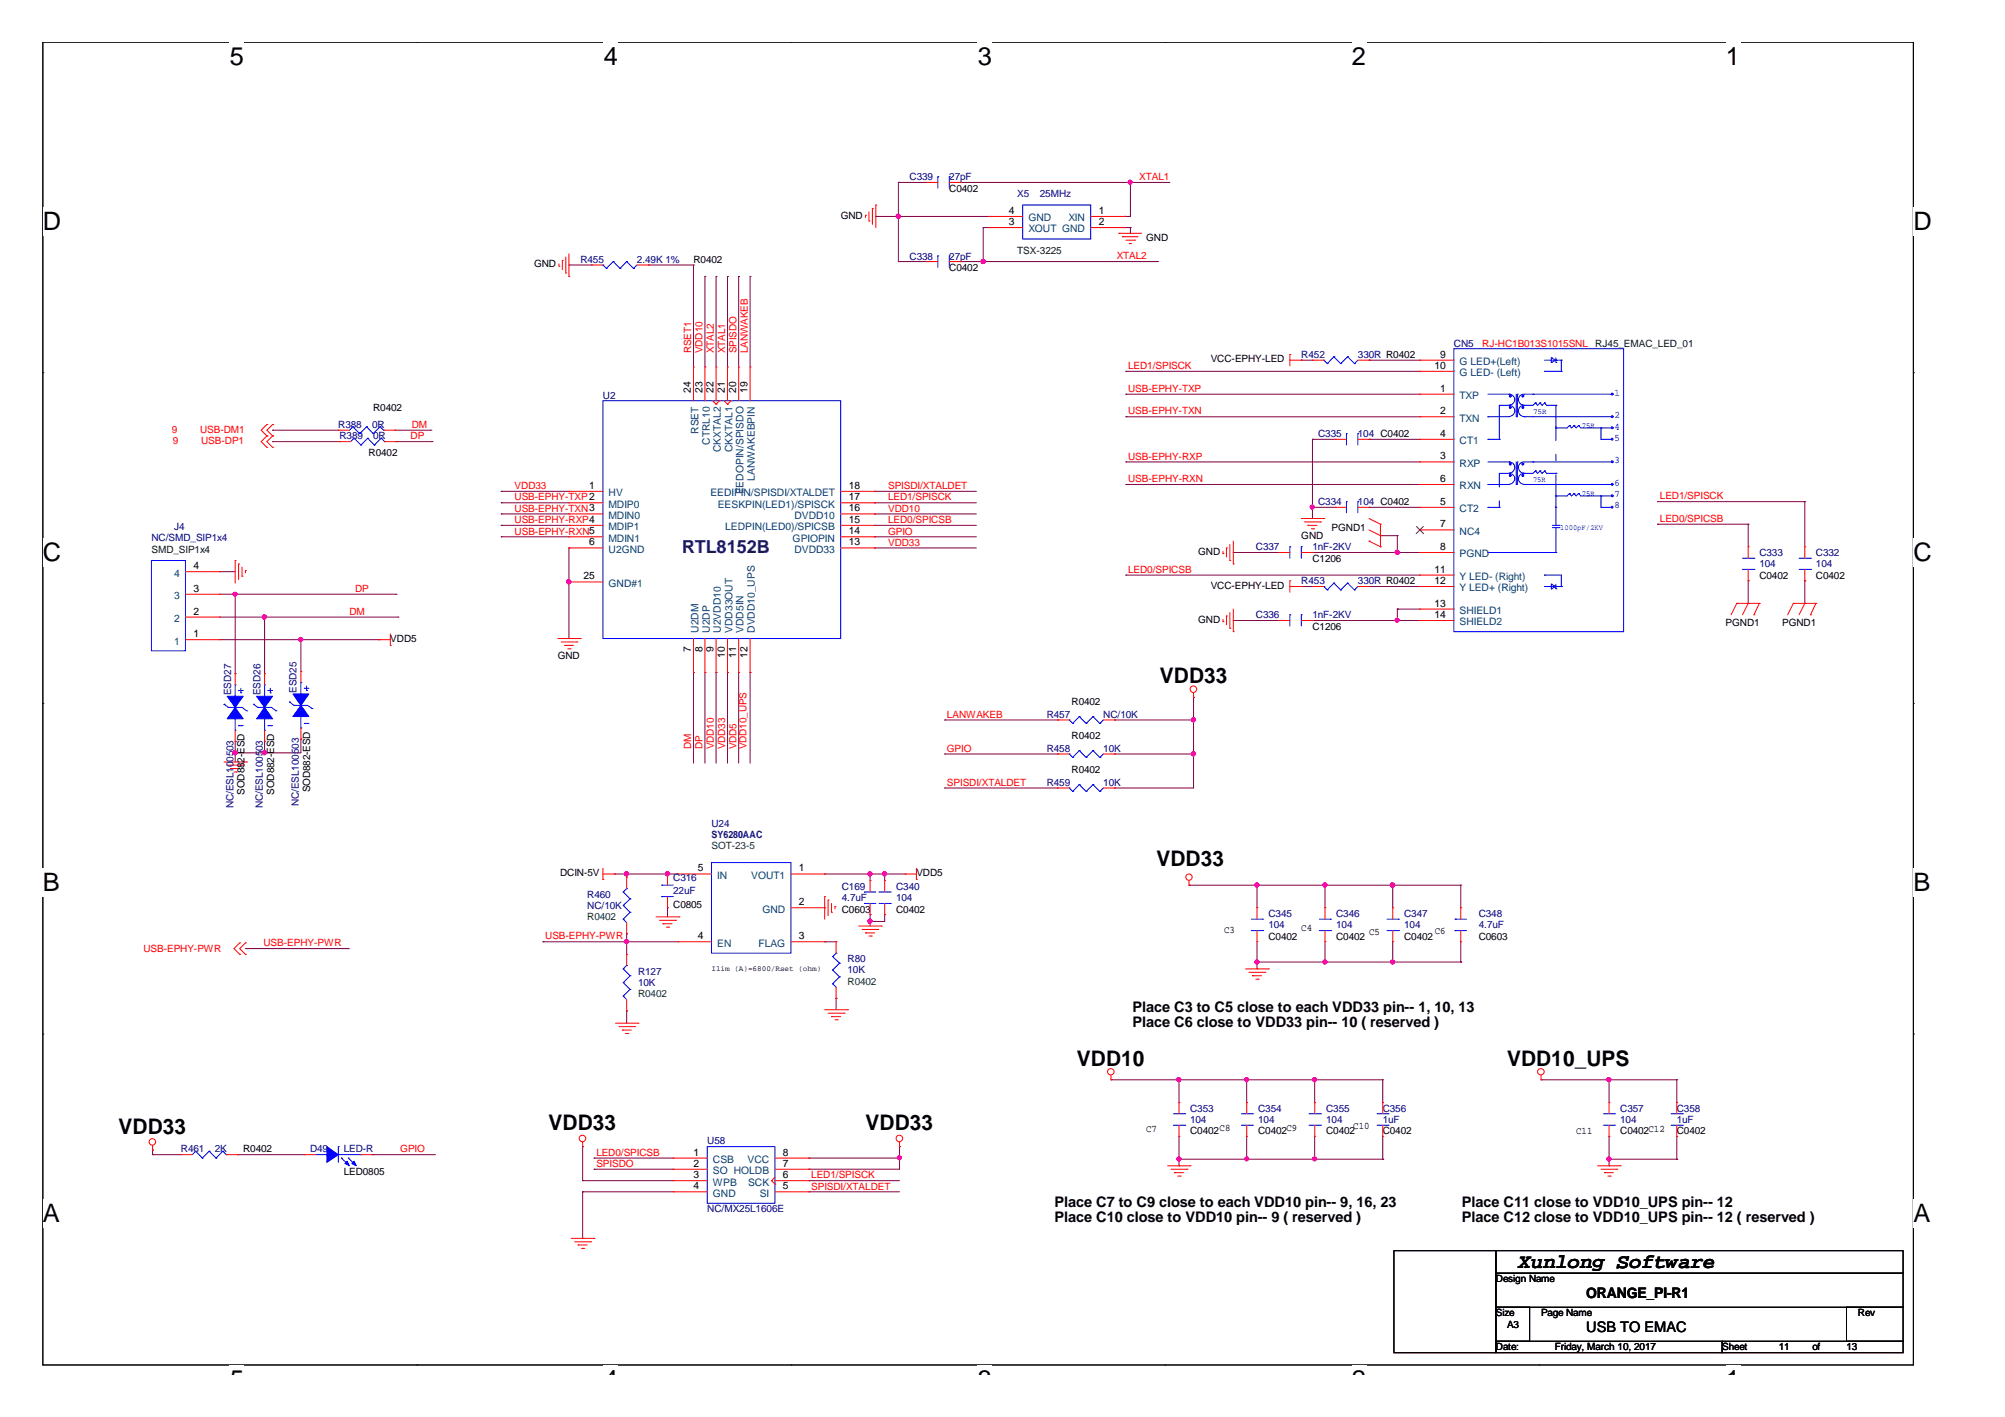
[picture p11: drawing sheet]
<svg xmlns="http://www.w3.org/2000/svg" width="297mm" height="210mm" viewBox="0 0 297 210" stroke-linecap="round" stroke-linejoin="round" font-family="sans-serif">
<path d="M6.3 6.2h277.2v196h-277.2z" fill="none" stroke="#000" stroke-width=".15"/>
<g fill="#fff">
<path d="M34 6.2h2.2v4.3h-2.2z"/>
<path d="M34 202.2h2.2v1.4h-2.2z"/>
</g>
<path d="M61.8 6.2h.1M61.8 202.2h.1" fill="none" stroke="#000" stroke-width=".15"/>
<g fill="#fff">
<path d="M89.5 6.2h2.1v4.3h-2.1z"/>
<path d="M89.5 202.2h2.1v1.4h-2.1z"/>
</g>
<path d="M117.2 6.2h.1M117.2 202.2h.1" fill="none" stroke="#000" stroke-width=".15"/>
<g fill="#fff">
<path d="M144.9 6.2h2.1v4.3h-2.1z"/>
<path d="M144.9 202.2h2.1v1.4h-2.1z"/>
</g>
<path d="M172.6 6.2h.1M172.6 202.2h.1" fill="none" stroke="#000" stroke-width=".15"/>
<g fill="#fff">
<path d="M200.3 6.2h2.1v4.3h-2.1z"/>
<path d="M200.3 202.2h2.1v1.4h-2.1z"/>
</g>
<path d="M228 6.2h.1M228 202.2h.1" fill="none" stroke="#000" stroke-width=".15"/>
<g fill="#fff">
<path d="M255.7 6.2h2.1v4.3h-2.1z"/>
<path d="M255.7 202.2h2.1v1.4h-2.1z"/>
<path d="M6.3 30.7h2.8v4.2h-2.8z"/>
<path d="M283.5 30.7h2.7v4.2h-2.7z"/>
<path d="M6.3 79.7h2.8v4.2h-2.8z"/>
<path d="M283.5 79.7h2.7v4.2h-2.7z"/>
</g>
<path d="M6.3 55.2h.1M283.5 55.2h.1" fill="none" stroke="#000" stroke-width=".15"/>
<g fill="#fff">
<path d="M6.3 128.7h2.6v4.2h-2.6z"/>
<path d="M283.5 128.7h2.5v4.2h-2.5z"/>
</g>
<path d="M6.3 104.2h.1M283.5 104.2h.1" fill="none" stroke="#000" stroke-width=".15"/>
<g fill="#fff">
<path d="M6.3 177.6h2.6v4.3h-2.6z"/>
<path d="M283.5 177.6h2.5v4.3h-2.5z"/>
</g>
<path d="M6.3 153.2h.1M283.5 153.2h.1M206.5 185.3h15.1v15.1h-15.1zM221.6 185.3h60.3v3.3h-60.3zM221.6 188.6h60.3v5h-60.3zM221.6 193.6h5v5.1h-5zM221.6 198.7h33.5v1.7h-33.5zM255.1 198.7h26.8v1.7h-26.8zM273.6 193.6h8.3v5.1h-8.3z" fill="none" stroke="#000" stroke-width=".15"/>
<g fill="none" stroke="#800040" stroke-width=".15">
<path d="M84.3 39.3h.1M84.3 39.3h3.4M96.1 39.3h.1M96.1 39.3h6.6M102.7 39.3h.1M102.7 39.3v15.1M129.8 32.1h.1M129.8 32.1h16.7M133.1 38.7h.1M133.1 27h.1M133.1 32.1h.1M133.1 38.7h4.2"/>
<path d="M133.1 27h4.2M133.1 27v11.7M142.3 27h.1M142.3 38.7h.1M142.3 38.7h29.4M142.3 27h31M145.7 33.7h.1M145.7 38.7h.1M145.7 33.7h.8M145.7 33.7v5M166.6 33.7h.1M166.6 32.1h.1"/>
<path d="M166.6 33.7h.9M167.5 33.7h.1M167.5 27h.1M167.5 27v5.1h-.9M167.5 33.7v.9M104.4 41h.1M104.4 41v13.4M106.1 41h.1M106.1 41v13.4M107.8 41h.1M107.8 41v13.4M109.4 41h.1"/>
<path d="M109.4 41v13.4M111.1 41h.1M111.1 41v13.4M166.8 58.4h.1M166.8 55h.1M166.8 58.4h43.6M166.8 55h43.6M192.8 53.4h.1M192.8 53.4h1.6M202.8 53.4h.1M202.8 53.4h7.6M40.4 63.7h.1"/>
<path d="M40.4 65.4h.1M40.4 63.7h9.7M40.4 65.4h9.9M58.5 63.7h5.3M58.7 65.4h5.3M63.8 63.7h.1M64 65.4h.1M74.3 74.5h.1M74.3 76.1h.1M74.3 77.8h.1M74.3 79.5h.1M74.3 72.8h.1"/>
<path d="M74.3 79.5h10M74.3 76.1h10M74.3 77.8h10M74.3 74.5h10M74.3 72.8h10M129.6 79.5h.1M129.6 76.1h.1M129.6 77.8h.1M129.6 74.5h.1M129.6 72.8h.1M129.6 79.5h15.1M129.6 76.1h15.1"/>
<path d="M129.6 77.8h15.1M129.6 74.5h15.1M129.6 72.8h15.1M166.8 61.7h.1M166.8 68.4h.1M166.8 71.8h.1M166.8 61.7h43.6M166.8 68.4h43.6M166.8 71.8h43.6M194.4 75.2h.1M194.4 65.1h.1M194.4 65.1v11.7"/>
<path d="M194.4 75.2h3.4M194.4 65.1h3.4M202.8 75.2h.1M202.8 65.1h.1M202.8 75.2h7.6M202.8 65.1h7.6M204.5 79.3h.1M204.5 79.3h2.5M207 79.3h.1M207 79.3v2.5M245.6 77.7h.1M245.6 74.3h.1"/>
<path d="M245.6 77.7h13.4M245.6 74.3h21.8M259 77.7h.1M259 77.7v3.3M267.4 74.3h.1M267.4 74.3v6.7M32.5 84.7h.1M32.5 94.8h23.6M32.5 91.4h26.5M32.5 88h26.2M32.5 84.7h2.3M34.8 88h.1"/>
<path d="M34.8 99.8h.1M34.8 88v11.8M39.2 91.4h.1M39.2 91.4v8.4M44.6 94.8h.1M44.6 94.8v4.7M56.1 94.8h.1M58.7 88h.1M59 91.4h.1M84.3 94.6h.1M84.3 81.2h.1M84.3 81.2v13.4"/>
<path d="M102.7 99.6h.1M102.7 99.6v13.4M104.4 99.6h.1M104.4 99.6v13.4M106.1 99.6h.1M106.1 99.6v13.4M107.8 99.6h.1M107.8 99.6v13.4M109.4 99.6h.1M109.4 99.6v13.4M111.1 99.6h.1M111.1 99.6v13.4"/>
<path d="M129.6 81.2h.1M129.6 81.2h15.1M166.8 85.2h.1M166.8 85.2h43.6M182.7 91.9h.1M182.7 81.8h.1M182.7 91.9h6.7M182.7 81.8h6.7M192.8 86.9h.1M192.8 86.9h1.6M194.4 81.8h.1M194.4 91.9h.1"/>
<path d="M194.4 91.9h16M194.4 81.8h16M202.8 86.9h.1M202.8 86.9h7.6M207 91.9h.1M207 90.2h.1M207 81.8h.1M207 90.2h3.4M207 90.2v1.7M259 86h.1M259 86v3.4M267.4 86h.1"/>
<path d="M267.4 86v3.4M34.8 109.8h.1M34.8 111.5h.1M34.8 109.8v3.1M39.2 109.8h.1M39.2 111.5h.1M39.2 109.8v1.7M44.6 109.5h.1M44.6 109.5v2h-9.8M140 106.7h.1M140 116.7h.1M140 111.7h.1"/>
<path d="M140 106.7h16.7M140 116.7h16.7M140 111.7h16.7M165.1 106.7h.1M165.1 116.7h.1M165.1 111.7h.1M165.1 106.7h11.7M165.1 111.7h11.7M176.8 111.7h.1M176.8 103.3h.1M176.8 106.7h.1M176.8 103.3v13.4h-11.7"/>
<path d="M80.4 139.5h.1M80.4 139.5h20M91 129.5h.1M91 129.5h9.4M92.8 139.5h.1M92.8 129.5h.1M92.8 138.3h.1M92.8 129.5v.4M92.8 138.3v3.1M98.9 129.5h.1M98.9 134.5h.1M98.9 134.5v1.3"/>
<path d="M122.2 129.5h.1M122.2 139.5h.1M122.2 129.5h11.9M122.2 139.5h1.7M128.9 135.5h.1M128.9 136.5h.1M128.9 129.5h.1M128.9 129.5v.9M128.9 135.5v1.7M131.1 135.5h.1M131.1 129.5h.1M131.1 129.5v.9"/>
<path d="M131.1 135.5v1h-2.2M176.1 131.1h.1M176.1 131.1h40.3M186.2 131.1h.1M186.2 131.1v3.4M186.2 139.5v4M196.3 131.1h.1M196.3 131.1v3.4M196.3 139.5v3M206.3 131.1h.1M206.3 131.1v3.4M206.3 139.5v3"/>
<path d="M216.4 131.1h.1M216.4 131.1v3.4M216.4 139.5v3M36.4 140.5h15.2M51.6 140.5h.1M92.8 149.7h.1M92.8 149.7v1.9M123.9 147.9h.1M123.9 147.9v1.7M164.6 159.9h.1M164.6 159.9h40.3M174.7 159.9h.1"/>
<path d="M174.7 159.9v3.4M184.7 159.9h.1M184.7 159.9v3.4M186.2 142.5h.1M186.2 143.5h.1M186.2 142.5h30.2M194.8 159.9h.1M194.8 159.9v3.4M196.3 142.5h.1M204.9 159.9h.1M204.9 159.9v3.4M206.3 142.5h.1"/>
<path d="M216.4 142.5h.1M228.3 159.9h.1M228.3 159.9h20.1M238.4 159.9h.1M238.4 159.9v3.4M248.4 159.9h.1M248.4 159.9v3.4M22.6 171h.1M22.6 170.4h.1M22.6 171h4.2M22.6 170.4v.6M35.2 171h.1"/>
<path d="M35.2 171h9.9M55.1 171h.1M55.1 171h9.4M86.3 176.5h.1M86.3 169.9h.1M86.3 174.9h.1M86.3 176.5h13.4M86.3 169.9v5M86.3 176.5v6.9M86.3 174.9h13.4M88 171.5h.1M88 173.2h.1"/>
<path d="M88 171.5h11.7M88 173.2h11.7M119.8 171.5h.1M119.8 173.2h.1M119.8 174.9h.1M119.8 176.5h.1M119.8 171.5h13.5M119.8 176.5h13.5M119.8 174.9h13.5M133.3 169.9h.1M133.3 171.5h.1M133.3 169.9v3.3h-13.5"/>
<path d="M174.7 171.7h.1M174.7 172.7h.1M174.7 168.3v4.4M174.7 171.7h30.2M184.7 171.7h.1M184.7 168.3v3.4M194.8 171.7h.1M194.8 168.3v3.4M204.9 171.7h.1M204.9 168.3v3.4M238.4 171.7h.1M238.4 172.7h.1"/>
<path d="M238.4 168.3v4.4M238.4 171.7h10M248.4 171.7h.1M248.4 168.3v3.4M86.3 183.4h.1"/>
</g>
<g fill="#f0f" stroke="#f0f" stroke-width=".15">
<circle cx="194.4" cy="75.1" r=".31"/>
<circle cx="207" cy="91.9" r=".31"/>
<circle cx="207" cy="81.8" r=".32"/>
<circle cx="84.3" cy="86.2" r=".32"/>
<circle cx="133.1" cy="32" r=".32"/>
<circle cx="167.4" cy="27" r=".31"/>
<circle cx="145.6" cy="38.7" r=".32"/>
<circle cx="176.8" cy="111.7" r=".32"/>
<circle cx="176.8" cy="106.6" r=".32"/>
<circle cx="92.8" cy="129.4" r=".32"/>
<circle cx="128.9" cy="129.4" r=".32"/>
<circle cx="92.8" cy="139.5" r=".32"/>
<circle cx="128.9" cy="136.5" r=".32"/>
<circle cx="131" cy="129.4" r=".32"/>
<circle cx="206.3" cy="131.1" r=".32"/>
<circle cx="186.2" cy="131.1" r=".32"/>
<circle cx="196.3" cy="131.1" r=".32"/>
<circle cx="186.2" cy="142.5" r=".31"/>
<circle cx="196.3" cy="142.5" r=".31"/>
<circle cx="206.3" cy="142.5" r=".31"/>
<circle cx="98.9" cy="129.4" r=".32"/>
<circle cx="194.8" cy="159.9" r=".32"/>
<circle cx="238.4" cy="159.9" r=".32"/>
<circle cx="184.7" cy="159.9" r=".31"/>
<circle cx="174.6" cy="159.9" r=".32"/>
<circle cx="174.7" cy="171.7" r=".31"/>
<circle cx="184.7" cy="171.7" r=".3"/>
<circle cx="194.8" cy="171.7" r=".31"/>
<circle cx="238.4" cy="171.7" r=".31"/>
<circle cx="133.3" cy="171.5" r=".31"/>
<circle cx="44.6" cy="94.7" r=".32"/>
<circle cx="39.2" cy="91.4" r=".32"/>
<circle cx="34.8" cy="88" r=".31"/>
<circle cx="39.2" cy="111.5" r=".32"/>
<circle cx="34.8" cy="111.5" r=".32"/>
</g>
<g fill="none" stroke="#f00" stroke-width=".15">
<path d="M82.8 39.4h.1M82.8 39.1v.3M83.3 38.6h.1M83.3 38.6v1.3M83.8 38.1v2.3M84.3 37.6v3.4M87.7 39.3h.1M87.7 39.3h1.6M94.4 39.3h1.7M96.1 39.3h.1M128.2 31.9h.1M128.2 31.9v.3"/>
<path d="M128.7 32.7h.1M128.7 31.4v1.3M129.2 30.9h.1M129.2 30.9v2.3M129.8 30.4h.1M129.8 30.4v3.3M137.3 38.7h.1M137.3 27h.1M137.3 38.7h1.6M137.3 27h1.6M140.6 38.7h1.7M140.6 27h1.7"/>
<path d="M142.3 38.7h.1M142.3 27h.1M146.5 33.7h.1M146.5 32.1h.1M146.5 32.1h5M146.5 33.7h5M161.6 32.1h5M161.6 33.7h5M165.8 34.6h.1M165.8 34.6h3.3M166.3 35.1h.1M166.3 35.1h2.3"/>
<path d="M166.6 32.1h.1M166.6 33.7h.1M166.8 35.6h1.3M167.3 36.1h.1M167.3 36.1h.3M168.1 35.6h.1M83.8 40.4h.1M84.3 41h.1M102.7 54.4h.1M102.7 54.4v5M104.4 54.4h.1M104.4 54.4v5"/>
<path d="M105.6 59.4l.5 .5M106.1 59.9h.1M106.1 54.4h.1M106.1 54.4v5M106.6 59.4h.1M106.6 59.4l-.5 .5M107.3 59.4l.5 .5M107.8 59.9h.1M107.8 54.4h.1M107.8 54.4v5M108.3 59.4h.1M108.3 59.4l-.5 .5"/>
<path d="M109.4 54.4h.1M109.4 54.4v5M111.1 54.4h.1M111.1 54.4v5M191.1 52.5h.1M191.1 53.4h1.7M191.1 52.5v1.7M192.8 53.4h.1M194.4 53.4h.1M194.4 53.4h1.7M201.2 53.4h1.6M202.8 53.4h.1"/>
<path d="M210.4 58.4h.1M210.4 53.4h.1M210.4 55h.1M210.4 53.4h5M210.4 58.4h5M210.4 55h5M39.5 64.6h.1M39.5 66.3h.1M39.5 62.9h.1M39.5 64.6l-.8 .8 .8 .9M39.5 62.9l-.8 .8 .8 .9M40.4 64.6h.1"/>
<path d="M40.4 66.3h.1M40.4 62.9h.1M40.4 64.6l-.9 .8 .9 .9M40.4 62.9l-.9 .8 .9 .9M50.1 63.7h.1M50.1 63.7h1.7M50.3 65.4h.1M50.3 65.4h1.6M56.8 63.7h1.7M57 65.4h1.7M58.5 63.7h.1M58.7 65.4h.1"/>
<path d="M84.3 76.1h.1M84.3 72.8h.1M84.3 74.5h.1M84.3 77.8h.1M84.3 79.5h.1M84.3 77.8h5M84.3 79.5h5M84.3 76.1h5M84.3 72.8h5M84.3 74.5h5M124.5 77.8h5.1M124.5 79.5h5.1"/>
<path d="M124.5 76.1h5.1M124.5 72.8h5.1M124.5 74.5h5.1M129.6 79.5h.1M129.6 72.8h.1M129.6 76.1h.1M129.6 77.8h.1M129.6 74.5h.1M192.8 76.8h3.3M193.3 77.3h2.3M193.8 77.8h.1M193.8 77.8h1.3"/>
<path d="M194.3 78.3h.3M194.6 78.3h.1M195.6 77.3h.1M196.1 76.8h.1M197.8 65.1h.1M197.8 75.2h.1M197.8 65.1h1.7M197.8 75.2h1.7M201.2 65.1h1.6M201.2 75.2h1.6M202.8 65.1h.1M202.8 75.2h.1"/>
<path d="M202.8 76.8l1.7 .9M202.8 78.5l1.7 .8M204.5 77.7h.1M204.5 79.3h.1M204.5 77.7v3.3M210.4 61.7h.1M210.4 65.1h.1M210.4 78.5h.1M210.4 71.8h.1M210.4 68.4h.1M210.4 75.2h.1M210.4 65.1h5"/>
<path d="M210.4 61.7h5M210.4 78.5h5M210.4 71.8h5M210.4 68.4h5M210.4 75.2h5M27.5 94.8h5M27.5 91.4h5M27.5 88h5M27.5 84.7h5M32.5 94.8h.1M32.5 91.4h.1M32.5 88h.1"/>
<path d="M32.5 84.7h.1M34.8 83h.1M34.8 99.8h.1M34.8 83v3.4M34.8 99.8v1.6M35.3 83.5h.1M35.3 83.5v2.4M35.9 85.4h.1M35.9 84v1.4M36.4 84.5h.1M36.4 84.5v.4M39.2 99.8h.1"/>
<path d="M39.2 99.8v1.6M44.6 99.5h.1M44.6 99.5v1.6M56.1 94.8h.1M56.1 94.8h1.7M57.8 95.6h.1M57.8 93.9v1.7M82.6 94.6h3.4M83.1 95.1h2.4M83.7 95.6h.1M83.7 95.6h1.3M84.1 96.1h.4"/>
<path d="M84.3 81.2h.1M84.3 86.2h.1M84.3 81.2h5M84.3 86.2h5M84.5 96.1h.1M85.5 95.1h.1M86 94.6h.1M102.7 99.6h.1M102.7 94.6v5M104.4 99.6h.1M104.4 94.6v5M106.1 99.6h.1"/>
<path d="M106.1 94.6v5M107.8 99.6h.1M107.8 94.6v5M109.4 99.6h.1M109.4 94.6v5M111.1 99.6h.1M111.1 94.6v5M124.5 81.2h5.1M129.6 81.2h.1M181.2 92.1h.1M181.2 82h.1M181.2 81.7v.3"/>
<path d="M181.2 91.8v.3M181.7 91.2h.1M181.7 81.2h.1M181.7 81.2v1.3M181.7 91.2v1.4M182.2 93.1h.1M182.2 83h.1M182.2 80.7v2.3M182.2 90.7v2.4M182.7 93.6h.1M182.7 83.5h.1M182.7 80.2v3.3"/>
<path d="M182.7 90.2v3.4M189.4 81.8h.1M189.4 91.9h.1M189.4 81.8h1.7M189.4 91.9h1.7M191.1 86h.1M191.1 86v1.7M191.1 86.9h1.7M192.8 86.9h.1M192.8 81.8h1.6M192.8 91.9h1.6M194.4 81.8h.1"/>
<path d="M194.4 91.9h.1M194.4 86.9h.1M194.4 86.9h1.7M201.2 86.9h1.6M202.8 80.2h.1M202.8 86.9h.1M202.8 80.2l1.7 .8M204.5 81h.1M210.4 81.8h.1M210.4 85.2h.1M210.4 86.9h.1M210.4 90.2h.1"/>
<path d="M210.4 91.9h.1M210.4 86.9h5M210.4 81.8h5M210.4 85.2h5M210.4 90.2h5M210.4 91.9h5M257.3 89.4h.1M257.3 89.4l-.8 1.7M257.3 89.4h3.3M259 89.4h.1M259 86h.1M259 81h.1"/>
<path d="M259 89.4l-.9 1.7M259 81v1.7M259 84.3v1.7M259.8 91.1h.1M260.6 89.4h.1M260.6 89.4l-.8 1.7M265.7 89.4h.1M265.7 89.4h3.3M265.7 89.4l-.9 1.7M267.4 89.4h.1M267.4 86h.1M267.4 81h.1"/>
<path d="M267.4 89.4l-.9 1.7M267.4 81v1.7M267.4 84.3v1.7M268.2 91.1h.1M269 89.4h.1M269 89.4l-.8 1.7M33.2 112.9h3.3M33.7 113.3h2.3M34.2 113.8h.1M34.2 113.8h1.3M34.7 114.4h.3M34.8 109.8h.1"/>
<path d="M34.8 108.2v1.6M35 114.4h.1M36 113.3h.1M36.5 112.9h.1M39.2 109.8h.1M39.2 108.2v1.6M44.6 109.5h.1M44.6 107.8v1.7M156.7 106.7h.1M156.7 116.7h.1M156.7 111.7h.1M156.7 106.7h1.7"/>
<path d="M156.7 116.7h1.7M156.7 111.7h1.7M163.4 106.7h1.7M163.4 116.7h1.7M163.4 111.7h1.7M165.1 106.7h.1M165.1 116.7h.1M165.1 111.7h.1M176.8 103.3h.1M176.8 102.6v.7M35.5 139.7h.1M35.5 139.7l-.8 .8 .8 .9"/>
<path d="M36.4 139.7h.1M36.4 139.7l-.9 .8 .9 .9M89.3 130.3h.1M89.3 129.5h1.7M89.3 128.6v1.7M91 129.5h.1M92.8 138.3h.1M92.8 129.9h.1M92.8 129.9v1.7M92.8 136.7v1.6M97.2 135.8h3.4M97.7 136.3h2.4"/>
<path d="M98.2 136.8h.1M98.2 136.8h1.4M98.7 137.3h.4M98.9 134.5h.1M98.9 129.5h.1M98.9 129.5v1.6M98.9 132.8v1.7M99.1 137.3h.1M100.1 136.3h.1M100.4 129.5h.1M100.4 139.5h.1M100.4 129.5h5"/>
<path d="M100.4 139.5h5M100.6 135.8h.1M117.2 129.5h5M117.2 134.5h5M117.2 139.5h5M122.2 132.8h.1M122.2 129.5h.1M122.2 134.5h.1M122.2 139.5h.1M122.2 132.8v3.4M122.7 133.3h.1M122.7 133.3v2.4"/>
<path d="M123.2 135.1h.1M123.2 133.8v1.3M123.7 134.3h.1M123.7 134.3v.3M123.9 139.5h.1M123.9 139.5v1.7M127.2 137.2h3.4M127.7 137.7h2.3M128.2 138.2h.1M128.2 138.2h1.4M128.7 138.7h.4M128.9 130.4h.1"/>
<path d="M128.9 135.5h.1M128.9 130.4v1.7M128.9 133.8v1.7M129.1 138.7h.1M130 137.7h.1M130.6 137.2h.1M131.1 135.5h.1M131.1 130.4h.1M131.1 130.4v1.7M131.1 133.8v1.7M134.1 129.5h.1M134.1 129.5h1.7"/>
<path d="M135.8 130.3h.1M135.8 128.6v1.7M176.1 131.1h.1M176.1 130.4v.7M186.2 139.5h.1M186.2 134.5h.1M186.2 134.5v1.7M186.2 137.9v1.6M196.3 139.5h.1M196.3 134.5h.1M196.3 134.5v1.7M196.3 137.9v1.6"/>
<path d="M206.3 139.5h.1M206.3 134.5h.1M206.3 134.5v1.7M206.3 137.9v1.6M216.4 134.5h.1M216.4 139.5h.1M216.4 134.5v1.7M216.4 137.9v1.6M35.5 141.4h.1M36.4 141.4h.1M91.2 151.6h3.3M91.7 152.1h2.3"/>
<path d="M92.2 152.6h.1M92.2 152.6h1.3M92.7 153.1h.3M92.8 149.7h.1M92.8 141.4h.1M92.8 141.4v1.6M92.8 148.1v1.6M93 153.1h.1M94 152.1h.1M94.5 151.6h.1M122.2 149.6h3.4M122.7 150.1h2.4"/>
<path d="M123.2 150.6h.1M123.2 150.6h1.3M123.7 151.1h.3M123.9 147.9h.1M123.9 146.2v1.7M124 151.1h.1M125.1 150.1h.1M125.6 149.6h.1M164.6 159.9h.1M164.6 159.3v.6M184.5 143.5h3.4M185 144h2.4"/>
<path d="M185.5 144.5h.1M185.5 144.5h1.4M186.1 145h.3M186.4 145h.1M187.4 144h.1M187.9 143.5h.1M228.3 159.9h.1M228.3 159.3v.6M22.6 170.4h.1M22.6 169.7v.7M26.8 171h.1M26.8 171h1.7"/>
<path d="M33.5 171h1.7M35.2 171h.1M45.1 171h.1M45.1 171h1.6M53.5 171h1.6M55.1 171h.1M86.3 169.9h.1M86.3 169.2v.7M99.7 171.5h.1M99.7 173.2h.1M99.7 174.9h.1M99.7 176.5h.1"/>
<path d="M99.7 173.2h5.1M99.7 171.5h5.1M99.7 174.9h5.1M99.7 176.5h5.1M114.3 174.9h.1M114.3 174.9l.5 .5M114.8 175.4h.1M114.8 173.2h5M114.8 171.5h5M114.8 174.9h5M114.8 176.5h5M114.8 174.4l-.5 .5"/>
<path d="M119.8 171.5h.1M119.8 173.2h.1M119.8 174.9h.1M119.8 176.5h.1M133.3 169.9h.1M133.3 169.2v.7M173 172.7h3.3M173.5 173.2h2.4M174 173.7h.1M174 173.7h1.3M174.5 174.2h.3M174.7 168.3h.1"/>
<path d="M174.7 163.3h.1M174.7 163.3v1.7M174.7 166.7v1.6M174.8 174.2h.1M175.9 173.2h.1M176.3 172.7h.1M184.7 168.3h.1M184.7 163.3h.1M184.7 163.3v1.7M184.7 166.7v1.6M194.8 168.3h.1M194.8 163.3h.1"/>
<path d="M194.8 163.3v1.7M194.8 166.7v1.6M204.9 168.3h.1M204.9 163.3h.1M204.9 163.3v1.7M204.9 166.7v1.6M236.7 172.7h3.3M237.2 173.2h2.3M237.7 173.7h.1M237.7 173.7h1.3M238.2 174.2h.3M238.4 168.3h.1"/>
<path d="M238.4 163.3h.1M238.4 163.3v1.7M238.4 166.7v1.6M238.5 174.2h.1M239.5 173.2h.1M240 172.7h.1M248.4 168.3h.1M248.4 163.3h.1M248.4 163.3v1.7M248.4 166.7v1.6M84.6 183.4h3.4M85.1 184h2.4"/>
<path d="M85.6 184.4h.1M85.6 184.4h1.4M86.1 184.9h.4M86.5 184.9h.1M87.5 184h.1M88 183.4h.1"/>
<circle cx="176.8" cy="102.1" r=".49"/>
<circle cx="176.1" cy="129.9" r=".47"/>
<circle cx="164.6" cy="158.8" r=".48"/>
<circle cx="228.3" cy="158.8" r=".48"/>
<circle cx="22.6" cy="169.2" r=".49"/>
<circle cx="86.3" cy="168.6" r=".49"/>
<circle cx="133.2" cy="168.6" r=".49"/>
</g>
<g fill="none" stroke="#00f" stroke-width=".15">
<path d="M89.3 39.3h.1M89.3 39.3l.5 .5M89.8 39.8h.1M90.8 38.7h.1M90.8 38.7l1.1 1.1M90.8 38.7l-1 1.1M91.9 39.8h.1M92.8 38.7h.1M92.8 38.7l1.1 1.1M92.8 38.7l-.9 1.1M93.9 39.8h.1M94.4 39.3l-.5 .5"/>
<path d="M138.9 37.9h.1M138.9 26.2h.1M138.9 26.2v1.7M138.9 37.9v1.7M140.6 37.9h.1M140.6 26.2h.1M140.6 26.2v1.7M140.6 37.9v1.7M151.5 30.4h10.1v5h-10.1zM89.3 59.4h35.2v35.2h-35.2zM196.1 53.4h.1M196.1 53.4l.5 .5"/>
<path d="M196.6 53.9h.1M197.6 52.8h.1M197.6 52.8l1 1.1M197.6 52.8l-1 1.1M198.6 53.9h.1M199.6 52.8h.1M199.6 52.8l1.1 1.1M199.6 52.8l-1 1.1M200.7 53.9h.1M201.2 53.4l-.5 .5M215.4 51.7h25.1v41.9h-25.1zM220.4 58.4h3.2"/>
<path d="M223.6 58.4a.81 .81 0 0 1 .8 .8 .81 .81 0 0 1-.8 .8M223.6 58.4h.1M224.6 58.4v3.3M224.8 58.4h.1M224.8 58.4v3.3M225.8 58.4a.8 .8 0 0 0-.8 .8 .8 .8 0 0 0 .8 .8M225.8 58.4h13.1M227.1 58.4h.1M227.5 59.7h.1M227.5 59.7l-.4 .3h-1.3M227.5 59.7l.3 .3 .3-.3M228.1 59.7h.1"/>
<path d="M228.1 59.7l.4 .3 .3-.3M228.8 55h.1M228.8 59.7h.1M228.8 59.7l.4 .3h1.3M228.8 53.4h2.5M228.8 55h2.5M229.8 53.7h.1M229.8 53h.1M229.8 53v.7M229.8 53l.7 .4M230.5 53.4h.1M230.5 53.7h.1"/>
<path d="M230.5 53v.7M230.5 53.4l-.7 .3M231.3 53.4h.1M231.3 55h.1M231.3 53.4v1.6M238.7 58.3h.3l-.2 .2zM238.9 58.4h.1M52.3 63.2h.1M52.3 63.2l-.5 .5M52.3 63.2l1 1M52.5 64.9h.1M52.5 64.9l-.6 .5"/>
<path d="M52.5 64.9l1 1M53.3 64.2h.1M53.5 65.9h.1M54.3 63.2h.1M54.3 63.2l-1 1M54.3 63.2l1 1M54.5 64.9h.1M54.5 64.9l-1 1M54.5 64.9l1 1M55.3 64.2h.1M55.5 65.9h.1M56.3 63.2h.1"/>
<path d="M56.3 63.2l-1 1M56.3 63.2l.5 .5M56.5 64.9h.1M56.5 64.9l-1 1M56.5 64.9l.5 .5M56.8 63.7h.1M57 65.4h.1M199.5 64.2h.1M199.5 74.3h.1M199.5 64.2v1.7M199.5 74.3v1.7M201.2 64.2h.1"/>
<path d="M201.2 74.3h.1M201.2 64.2v1.7M201.2 74.3v1.7M220.4 61.7h.1M220.4 65.1h.1M220.4 75.2h.1M220.4 71.8h.1M220.4 61.7h3.2M220.4 65.1h1.7M220.4 75.2h1.7M220.4 68.4h3.2M220.4 71.8h3.2"/>
<path d="M222.1 60h1.5M222.1 70.1h1.5M223.6 60a.83 .83 0 0 1 .8 .9 .83 .83 0 0 1-.8 .8M223.6 70.1a.81 .81 0 0 1 .8 .8 .81 .81 0 0 1-.8 .8M223.6 68.4a.83 .83 0 0 1 .8 .9 .83 .83 0 0 1-.8 .8M223.6 60h.1M223.6 68.4h.1M223.6 70.1h.1M224.6 61.7h.1M224.6 71.8h.1M224.6 68.4v3.4M224.8 68.4h.1"/>
<path d="M224.8 68.4v3.4M225.8 60a.83 .83 0 0 0-.8 .9 .83 .83 0 0 0 .8 .8M225.8 68.4a.83 .83 0 0 0-.8 .9 .83 .83 0 0 0 .8 .8M225.8 70.1a.8 .8 0 0 0-.8 .8 .8 .8 0 0 0 .8 .8M225.8 60h.1M225.8 61.7h.1M225.8 70.1h.1M225.8 71.8h.1M225.8 61.7h13.1M225.8 68.4h13.1M225.8 71.8h13.1M227.1 68.4h.1"/>
<path d="M227.5 69.8h.1M227.5 69.8l.3 .3 .3-.3M227.5 69.8l-.4 .3h-1.3M228.1 69.8h.1M228.1 69.8l.4 .3 .3-.3M228.8 69.8h.1M228.8 69.8l.4 .3h1.3M230 77.8h1M230 78.2h1M230.5 77.8h.1M230.5 60h.1M230.5 63.4h.1"/>
<path d="M230.5 70.1h.1M230.5 73.5h.1M230.5 75v2.8M230.5 78.2v3.6M231 77.8h.1M231 78.2h.1M232.5 63h.1M232.5 73.1h.1M232.5 63l-.3 .4h-1.7M232.5 63l.3 .4 .4-.4M232.5 73.1l.3 .4 .4-.4M232.5 73.1l-.3 .4h-1.7"/>
<path d="M233.2 63h.1M233.2 73.1h.1M233.2 63l.3 .4 .3-.4M233.2 73.1l.3 .4 .3-.4M233.8 63h.1M233.8 73.1h.1M233.8 63l.4 .4h4.7M233.8 73.1l.4 .4h4.7M237.2 65.1h.1M237.2 63.4h.1M237.2 73.5h.1M237.2 75.2h.1"/>
<path d="M237.2 65.1h1.7M237.2 63.4v1.7M237.2 73.5v1.7M237.2 75.2h1.7M238.7 61.6l.3 .1-.2 .2zM238.7 63.2l.3 .1-.2 .2zM238.7 64.9l.3 .1-.2 .2zM238.7 73.3l.3 .1-.2 .2zM238.7 68.3l.3 .1-.2 .2zM238.7 75l.3 .1-.2 .2zM238.7 71.6l.3 .1-.2 .2zM238.9 61.7h.1"/>
<path d="M238.9 63.4h.1M238.9 73.5h.1M238.9 71.8h.1M238.9 68.4h.1M22.4 83h5.1v13.4h-5.1zM191.1 81h.1M191.1 91.1h.1M191.1 81v1.7M191.1 91.1v1.6M192.8 81h.1M192.8 91.1h.1M192.8 81v1.7"/>
<path d="M192.8 91.1v1.6M196.1 86.9h.1M196.1 86.9l.5 .5M196.6 87.4h.1M197.6 86.4h.1M197.6 86.4l1 1M197.6 86.4l-1 1M198.6 87.4h.1M199.6 86.4h.1M199.6 86.4l1.1 1M199.6 86.4l-1 1M200.7 87.4h.1"/>
<path d="M201.2 86.9l-.5 .5M220.4 81.8h.1M220.4 81.8h10.1M228.8 85.2h.1M228.8 85.2h2.5v1.7M228.8 86.9h2.5M229.8 86.5h.1M229.8 87.2h.1M229.8 86.5v.7M229.8 86.5l.7 .4M230.5 81.8h.1M230.5 86.9h.1"/>
<path d="M230.5 87.2h.1M230.5 86.5v.7M230.5 86.9l-.7 .3M231.3 86.9h.1M258.1 84.3h1.7M258.1 82.7h1.7M259.8 84.3h.1M259.8 82.7h.1M266.5 84.3h1.7M266.5 82.7h1.7M268.2 84.3h.1M268.2 82.7h.1"/>
<path d="M33.2 104.3h.1M33.2 104.3l.6 .5M33.8 104.8h.1M33.8 104.8h2.1l.6 .5M34 103.3h1.7M34.8 101.4h.1M34.8 108.2h.1M34.8 101.4v1.7M34.8 106.5v1.7M35.3 102.3h.1M35.3 107.5h.1M35.3 102.3h.7"/>
<path d="M35.3 107.5h.7M35.7 103.3h.1M35.7 102.6h.1M35.7 102v.6M36.5 105.3h.1M37.5 104.3h.1M37.5 104.3l.7 .5M38.2 104.8h.1M38.2 104.8h2l.7 .5M38.4 103.3h1.6M39.2 101.4h.1M39.2 108.2h.1"/>
<path d="M39.2 101.4v1.7M39.2 106.5v1.7M39.7 102.3h.1M39.7 107.5h.1M39.7 102.3h.7M39.7 107.5h.7M40 103.3h.1M40 102.6h.1M40 102v.6M40.9 105.3h.1M42.9 104h.1M42.9 104l.7 .5"/>
<path d="M43.6 104.5h.1M43.6 104.5h2l.6 .5M43.7 103h1.7M44.6 101.1h.1M44.6 107.8h.1M44.6 101.1v1.7M44.6 106.1v1.7M45.1 102h.1M45.1 107.2h.1M45.1 102h.7M45.1 107.2h.7M45.4 103h.1"/>
<path d="M45.4 102.3h.1M45.4 101.6v.7M46.2 105h.1M158.4 106.7h.1M158.4 116.7h.1M158.4 111.7h.1M158.4 106.7l.5 .5M158.4 116.7l.5 .5M158.4 111.7l.5 .5M158.9 107.2h.1M158.9 117.2h.1M158.9 112.2h.1"/>
<path d="M159.9 106.1h.1M159.9 116.2h.1M159.9 111.2h.1M159.9 106.1l1 1.1M159.9 106.1l-1 1.1M159.9 116.2l1 1M159.9 116.2l-1 1M159.9 111.2l1 1M159.9 111.2l-1 1M160.9 107.2h.1M160.9 117.2h.1M160.9 112.2h.1"/>
<path d="M161.9 106.1h.1M161.9 116.2h.1M161.9 111.2h.1M161.9 106.1l1 1.1M161.9 106.1l-1 1.1M161.9 116.2l1 1M161.9 116.2l-1 1M161.9 111.2l1 1M161.9 111.2l-1 1M162.9 107.2h.1M162.9 117.2h.1M162.9 112.2h.1"/>
<path d="M163.4 106.7l-.5 .5M163.4 116.7l-.5 .5M163.4 111.7l-.5 .5M92.3 136.2h.1M92.3 134.1h.1M92.3 132.1h.1M92.3 136.2l.5 .5M92.3 134.1l1 1M92.3 132.1l1 1.1M92.8 131.6h.1M92.8 131.6l-.5 .5M93.3 135.1h.1"/>
<path d="M93.3 133.2h.1M93.3 135.1l-1 1.1M93.3 133.2l-1 .9M98 132.8h.1M98 131.1h.1M98 132.8h1.7M98 131.1h1.7M105.4 127.8h11.8v13.4h-11.8zM128.1 132.1h.1M128.1 133.8h.1M128.1 133.8h1.7M128.1 132.1h1.7"/>
<path d="M130.2 133.8h1.7M130.2 132.1h1.7M131.9 133.8h.1M131.9 132.1h.1M185.4 137.9h1.7M185.4 136.2h1.7M187.1 137.9h.1M187.1 136.2h.1M195.5 137.9h1.6M195.5 136.2h1.6M197.1 137.9h.1M197.1 136.2h.1"/>
<path d="M205.5 137.9h1.7M205.5 136.2h1.7M207.2 137.9h.1M207.2 136.2h.1M215.6 136.2h.1M215.6 137.9h.1M215.6 137.9h1.7M215.6 136.2h1.7M92.3 147.5h.1M92.3 145.6h.1M92.3 143.5h.1M92.3 147.5l.5 .6"/>
<path d="M92.3 145.6l1 1M92.3 143.5l1 1M92.8 143h.1M92.8 143l-.5 .5M93.3 146.6h.1M93.3 144.5h.1M93.3 146.6l-1 .9M93.3 144.5l-1 1.1M123.4 145.7h.1M123.4 143.7h.1M123.4 141.7h.1M123.4 145.7l.5 .5"/>
<path d="M123.4 143.7l1 1M123.4 141.7l1 1M123.9 141.2h.1M123.9 141.2l-.5 .5M124.4 144.7h.1M124.4 142.7h.1M124.4 144.7l-1 1M124.4 142.7l-1 1M29 170.5h.1M29 170.5l-.5 .5M29 170.5l1 1M30 171.5h.1"/>
<path d="M31 170.5h.1M31 170.5l-1 1M31 170.5l1 1M32 171.5h.1M33 170.5h.1M33 170.5l-1 1M33 170.5l.5 .5M33.5 171h.1M46.7 171h1.7M48.4 171h.1M50.1 169.9h.1M50.1 169.9v2.3"/>
<path d="M50.1 171h3.4M50.6 171.5h.1M50.6 171.5l1 1M51.6 171.5h.1M51.6 171.5l1 1M53.5 171h.1M104.8 169.9h10v8.3h-10zM173.8 166.7h1.7M173.8 165h1.7M175.5 166.7h.1M175.5 165h.1M183.9 166.7h1.6"/>
<path d="M183.9 165h1.6M185.5 166.7h.1M185.5 165h.1M193.9 166.7h1.7M193.9 165h1.7M195.6 166.7h.1M195.6 165h.1M204 166.7h1.7M204 165h1.7M205.7 166.7h.1M205.7 165h.1M237.5 166.7h1.7"/>
<path d="M237.5 165h1.7M239.2 166.7h.1M239.2 165h.1M247.6 166.7h1.7M247.6 165h1.7M249.3 166.7h.1M249.3 165h.1"/>
</g>
<g fill="#00f" stroke="#00f" stroke-width=".15">
<path d="M223.6 60.2h.2v.3h-.2z" fill-rule="evenodd"/>
<path d="M225.5 60.2h.2v.3h-.2z" fill-rule="evenodd"/>
<path d="M225.5 58.6l.3 .1-.2 .1z" fill-rule="evenodd"/>
<path d="M223.6 58.6l.3 .1-.2 .1z" fill-rule="evenodd"/>
<path d="M223.6 70.3h.2v.2h-.2z" fill-rule="evenodd"/>
<path d="M225.5 70.3h.2v.2h-.2z" fill-rule="evenodd"/>
<path d="M223.6 68.6h.2v.2h-.2z" fill-rule="evenodd"/>
<path d="M225.5 68.6h.2v.2h-.2z" fill-rule="evenodd"/>
<path d="M38 103.1h2.4l-1.2 1.7z" fill-rule="evenodd"/>
<path d="M39.2 104.8l1.2 1.7h-2.4z" fill-rule="evenodd"/>
<path d="M48.4 169.9l1.7 1.1-1.7 1.2z" fill-rule="evenodd"/>
<path d="M52.5 172l.3 .7-.7-.3z" fill-rule="evenodd"/>
<path d="M51.1 172.4l.3-.4 .4 .7z" fill-rule="evenodd"/>
<path d="M43.4 102.8h2.4l-1.2 1.7z" fill-rule="evenodd"/>
<path d="M44.6 104.5l1.2 1.6h-2.4z" fill-rule="evenodd"/>
<path d="M33.7 103.1h2.3l-1.2 1.7z" fill-rule="evenodd"/>
<path d="M34.8 104.8l1.2 1.7h-2.3z" fill-rule="evenodd"/>
</g>
<path d="M222.1 60v5.1M222.1 65.1h.1M230.5 63.4v-3.4M230.5 60h.1" fill="none" stroke="#00f" stroke-width=".15" stroke-dasharray="6.1 6.1 0 6.1"/>
<path d="M222.1 70.1v5.1M222.1 75.2h.1M230.5 63.2v12M230.5 75.2h.1M230.5 73.5v-3.4M230.5 70.1h.1" fill="none" stroke="#00f" stroke-width=".15" stroke-dasharray="2 2 1 2 1"/>
<path d="M209.8 78l1.1 1.1M210.9 78l-1.1 1.1" fill="none" stroke="#804000" stroke-width=".15"/>
<g font-size="3.8">
<text x="34" y="9.6">5</text>
<text x="89.5" y="9.6">4</text>
<text x="144.9" y="9.6">3</text>
<text x="200.3" y="9.6">2</text>
<text x="255.7" y="9.6">1</text>
<text x="6.3" y="34.1">D</text>
<text x="283.5" y="34.1">D</text>
<text x="6.3" y="83.1">C</text>
<text x="283.5" y="83.1">C</text>
<text x="6.3" y="132.1">B</text>
<text x="283.5" y="132.1">B</text>
<text x="6.3" y="181">A</text>
<text x="283.5" y="181">A</text>
<text x="34" y="205.6">5</text>
<text x="89.5" y="205.6">4</text>
<text x="144.9" y="205.6">3</text>
<text x="200.3" y="205.6">2</text>
<text x="255.7" y="205.6">1</text>
</g>
<g font-size="3.2">
<text x="171.8" y="101.2">VDD33</text>
<text x="171.3" y="128.2">VDD33</text>
<text x="159.6" y="157.9">VDD10</text>
<text x="223.3" y="157.9">VDD10_UPS</text>
<text x="17.6" y="168">VDD33</text>
<text x="81.3" y="167.4">VDD33</text>
<text x="128.2" y="167.4">VDD33</text>
</g>
<text font-size="3" x="225" y="187.8">Xunlong Software</text>
<text font-size="2.7" fill="#000080" x="101" y="82">RTL8152B</text>
<g font-size="2.2">
<text x="167.8" y="149.9">Place C3 to C5 close to each VDD33 pin-- 1, 10, 13</text>
<text x="167.8" y="152.2">Place C6 close to VDD33 pin-- 10 ( reserved )</text>
<text x="156.2" y="178.7">Place C7 to C9 close to each VDD10 pin-- 9, 16, 23</text>
<text x="216.6" y="178.7">Place C11 close to VDD10_UPS pin-- 12</text>
<text x="156.2" y="181">Place C10 close to VDD10 pin-- 9 ( reserved )</text>
<text x="216.6" y="181">Place C12 close to VDD10_UPS pin-- 12 ( reserved )</text>
<text x="235" y="197.3">USB TO EMAC</text>
<text x="235" y="192.3">ORANGE_PI-R1</text>
</g>
<g font-size="1.5" fill="#000080">
<text x="134.7" y="26.7">C339</text>
<text x="140.6" y="26.7">27pF</text>
<text x="150.7" y="29.2">X5</text>
<text x="154.1" y="29.2">25MHz</text>
<text x="86" y="39">R455</text>
<text x="94.4" y="39">2.49K 1%</text>
<text x="134.7" y="38.5">C338</text>
<text x="140.6" y="38.5">27pF</text>
<text x="192.8" y="53">R452</text>
<text x="201.2" y="53">330R R0402</text>
<text x="215.4" y="51.4">CN5</text>
<text x="89.3" y="59.1">U2</text>
<text x="50.1" y="63.4">R388</text>
<text x="50.3" y="65.1">R389</text>
<text x="55.1" y="63.4">0R</text>
<text x="55.3" y="65.1">0R</text>
<text x="195.3" y="64.7">C335</text>
<text x="201.2" y="64.7">104 C0402</text>
<text x="195.3" y="74.8">C334</text>
<text x="201.2" y="74.8">104 C0402</text>
<text x="22.4" y="80.2">NC/SMD_SIP1x4</text>
<text x="25.8" y="78.5">J4</text>
<text x="186.1" y="81.5">C337</text>
<text x="194.4" y="81.5">1nF-2KV</text>
<text x="260.6" y="82.4">C333</text>
<text x="269" y="82.4">C332</text>
<text x="192.8" y="86.5">R453</text>
<text x="201.2" y="86.5">330R R0402</text>
<text x="260.6" y="84">104</text>
<text x="269" y="84">104</text>
<text x="186.1" y="91.6">C336</text>
<text x="194.4" y="91.6">1nF-2KV</text>
<text x="34.2" y="103" transform="rotate(-90 34.2 103)">ESD27</text>
<text x="38.6" y="103" transform="rotate(-90 38.6 103)">ESD26</text>
<text x="43.9" y="102.6" transform="rotate(-90 43.9 102.6)">ESD25</text>
<text x="155.1" y="106.3">R457</text>
<text x="163.4" y="106.3">NC/10K</text>
<text x="155.1" y="111.4">R458</text>
<text x="163.4" y="111.4">10K</text>
<text x="34.6" y="119.7" transform="rotate(-90 34.6 119.7)">NC/ESL100503</text>
<text x="38.9" y="119.7" transform="rotate(-90 38.9 119.7)">NC/ESL100503</text>
<text x="44.3" y="119.4" transform="rotate(-90 44.3 119.4)">NC/ESL100503</text>
<text x="155.1" y="116.4">R459</text>
<text x="163.4" y="116.4">10K</text>
<text x="105.4" y="122.4">U24</text>
<text x="105.4" y="124.1">SY6280AAC</text>
<text x="99.7" y="130.5">C316</text>
<text x="124.7" y="131.8">C169</text>
<text x="132.8" y="131.8">C340</text>
<text x="87" y="133">R460</text>
<text x="87" y="134.7">NC/10K</text>
<text x="99.7" y="132.5">22uF</text>
<text x="124.7" y="133.5">4.7uF</text>
<text x="132.8" y="133.5">104</text>
<text x="187.9" y="135.8">C345</text>
<text x="187.9" y="137.5">104</text>
<text x="198" y="135.8">C346</text>
<text x="198" y="137.5">104</text>
<text x="208" y="135.8">C347</text>
<text x="208" y="137.5">104</text>
<text x="219.1" y="135.8">C348</text>
<text x="219.1" y="137.5">4.7uF</text>
<text x="125.6" y="142.6">R80</text>
<text x="94.5" y="144.4">R127</text>
<text x="94.5" y="146.1">10K</text>
<text x="125.6" y="144.2">10K</text>
<text x="176.3" y="164.7">C353</text>
<text x="176.3" y="166.3">104</text>
<text x="186.4" y="164.7">C354</text>
<text x="186.4" y="166.3">104</text>
<text x="196.5" y="164.7">C355</text>
<text x="196.5" y="166.3">104</text>
<text x="204.9" y="164.7">C356</text>
<text x="204.9" y="166.3">1uF</text>
<text x="240" y="164.7">C357</text>
<text x="240" y="166.3">104</text>
<text x="248.4" y="164.7">C358</text>
<text x="248.4" y="166.3">1uF</text>
<text x="26.8" y="170.7">R461</text>
<text x="31.8" y="170.7">2K</text>
<text x="45.9" y="170.7">D49</text>
<text x="50.9" y="170.7">LED-R</text>
<text x="104.8" y="169.5">U58</text>
<text x="104.8" y="179.6">NC/MX25L1606E</text>
</g>
<g font-size="1.5">
<text x="140.6" y="28.4">C0402</text>
<text x="124.5" y="32.4">GND</text>
<text x="149.5" y="33.3">3</text>
<text x="149.5" y="31.7">4</text>
<text x="162.8" y="31.7">1</text>
<text x="162.8" y="33.3">2</text>
<text x="169.8" y="35.7">GND</text>
<text x="79.1" y="39.6">GND</text>
<text x="102.7" y="39">R0402</text>
<text x="140.6" y="40.1">C0402</text>
<text x="179.4" y="53.7">VCC-EPHY-LED</text>
<text x="213.4" y="53">9</text>
<text x="102.4" y="58.2" transform="rotate(-90 102.4 58.2)">24</text>
<text x="104.1" y="58.2" transform="rotate(-90 104.1 58.2)">23</text>
<text x="105.7" y="58.2" transform="rotate(-90 105.7 58.2)">22</text>
<text x="107.4" y="58.2" transform="rotate(-90 107.4 58.2)">21</text>
<text x="109.1" y="58.2" transform="rotate(-90 109.1 58.2)">20</text>
<text x="110.7" y="58.2" transform="rotate(-90 110.7 58.2)">19</text>
<text x="212.5" y="54.6">10</text>
<text x="213.4" y="58">1</text>
<text x="55.3" y="60.9">R0402</text>
<text x="213.4" y="61.4">2</text>
<text x="213.4" y="64.7">4</text>
<text x="54.6" y="67.6">R0402</text>
<text x="213.4" y="71.4">6</text>
<text x="213.4" y="68">3</text>
<text x="87.3" y="72.4">1</text>
<text x="125.7" y="75.7">16</text>
<text x="125.7" y="77.4">15</text>
<text x="125.7" y="74.1">17</text>
<text x="125.7" y="72.4">18</text>
<text x="213.4" y="74.8">5</text>
<text x="87.3" y="80.8">6</text>
<text x="125.7" y="80.8">13</text>
<text x="125.7" y="79.1">14</text>
<text x="177.5" y="82.2">GND</text>
<text x="192.8" y="79.9">GND</text>
<text x="194.4" y="83.2">C1206</text>
<text x="197.3" y="78.7">PGND1</text>
<text x="213.4" y="78.1">7</text>
<text x="213.4" y="81.5">8</text>
<text x="28.7" y="87.6">3</text>
<text x="28.7" y="84.3">4</text>
<text x="86.4" y="85.8">25</text>
<text x="179.4" y="87.2">VCC-EPHY-LED</text>
<text x="212.5" y="84.8">11</text>
<text x="212.5" y="86.5">12</text>
<text x="212.5" y="89.8">13</text>
<text x="260.6" y="85.7">C0402</text>
<text x="269" y="85.7">C0402</text>
<text x="28.7" y="94.4">1</text>
<text x="28.7" y="91">2</text>
<text x="57.8" y="95.1">VDD5</text>
<text x="177.5" y="92.3">GND</text>
<text x="194.4" y="93.3">C1206</text>
<text x="212.5" y="91.5">14</text>
<text x="255.7" y="92.8">PGND1</text>
<text x="264" y="92.8">PGND1</text>
<text x="82.6" y="97.6">GND</text>
<text x="102.4" y="96.6" transform="rotate(-90 102.4 96.6)">7</text>
<text x="104.1" y="96.6" transform="rotate(-90 104.1 96.6)">8</text>
<text x="105.7" y="96.6" transform="rotate(-90 105.7 96.6)">9</text>
<text x="107.4" y="97.5" transform="rotate(-90 107.4 97.5)">10</text>
<text x="109.1" y="97.5" transform="rotate(-90 109.1 97.5)">11</text>
<text x="110.7" y="97.5" transform="rotate(-90 110.7 97.5)">12</text>
<text x="158.7" y="104.5">R0402</text>
<text x="158.7" y="109.5">R0402</text>
<text x="36.2" y="117.7" transform="rotate(-90 36.2 117.7)">SOD882-ESD</text>
<text x="40.6" y="117.7" transform="rotate(-90 40.6 117.7)">SOD882-ESD</text>
<text x="46" y="117.4" transform="rotate(-90 46 117.4)">SOD882-ESD</text>
<text x="158.7" y="114.5">R0402</text>
<text x="83" y="129.8">DCIN-5V</text>
<text x="103.4" y="129.1">5</text>
<text x="118.4" y="129.1">1</text>
<text x="135.8" y="129.8">VDD5</text>
<text x="99.7" y="134.5">C0805</text>
<text x="118.4" y="134.1">2</text>
<text x="124.7" y="135.2">C0603</text>
<text x="132.8" y="135.2">C0402</text>
<text x="192.8" y="137.9">C4</text>
<text x="103.4" y="139.1">4</text>
<text x="118.4" y="139.1">3</text>
<text x="181.4" y="138.2">C3</text>
<text x="187.9" y="139.2">C0402</text>
<text x="198" y="139.2">C0402</text>
<text x="202.8" y="138.6">C5</text>
<text x="208" y="139.2">C0402</text>
<text x="212.6" y="138.4">C6</text>
<text x="219.1" y="139.2">C0603</text>
<text x="169.8" y="167.7">C7</text>
<text x="180.7" y="167.6">C8</text>
<text x="190.6" y="167.6">C9</text>
<text x="200.5" y="167.2">C10</text>
<text x="233.5" y="167.9">C11</text>
<text x="36" y="170.7">R0402</text>
<text x="102.7" y="171.2">1</text>
<text x="102.7" y="172.8">2</text>
<text x="116" y="172.8">7</text>
<text x="116" y="171.2">8</text>
<text x="176.3" y="168">C0402</text>
<text x="186.4" y="168">C0402</text>
<text x="196.5" y="168">C0402</text>
<text x="204.9" y="168">C0402</text>
<text x="240" y="168">C0402C12</text>
<text x="248.4" y="168">C0402</text>
<text x="50.9" y="174">LED0805</text>
<text x="102.7" y="174.5">3</text>
<text x="102.7" y="176.2">4</text>
<text x="116" y="176.2">5</text>
<text x="116" y="174.5">6</text>
<text x="221.6" y="190">Design Name</text>
<text x="221.6" y="195">Size</text>
<text x="223.3" y="196.7">A3</text>
<text x="228.3" y="195">Page Name</text>
<text x="275.3" y="195">Rev</text>
<text x="221.6" y="200">Date:</text>
<text x="230.3" y="200">Friday, March 10, 2017</text>
<text x="255.1" y="200">Sheet</text>
<text x="263.5" y="200">11</text>
<text x="268.5" y="200">of</text>
<text x="273.6" y="200">13</text>
</g>
<g font-size="1.5" fill="#f00">
<text x="168.8" y="26.7">XTAL1</text>
<text x="165.4" y="38.4">XTAL2</text>
<text x="102.4" y="52.3" transform="rotate(-90 102.4 52.3)">RSET1</text>
<text x="104.1" y="52.3" transform="rotate(-90 104.1 52.3)">VDD10</text>
<text x="105.7" y="52.3" transform="rotate(-90 105.7 52.3)">XTAL2</text>
<text x="107.4" y="52.3" transform="rotate(-90 107.4 52.3)">XTAL1</text>
<text x="109.1" y="52.3" transform="rotate(-90 109.1 52.3)">SPISDO</text>
<text x="110.8" y="52.3" transform="rotate(-90 110.8 52.3)">LANWAKEB</text>
<text x="219.6" y="51.4">RJ-HC1B013S1015SNL</text>
<text x="167.1" y="58.1">USB-EPHY-TXP</text>
<text x="167.1" y="54.7">LED1/SPISCK</text>
<text x="25.4" y="64.1">9</text>
<text x="25.6" y="65.8">9</text>
<text x="29.6" y="64.1">USB-DM1</text>
<text x="29.8" y="65.8">USB-DP1</text>
<text x="60.8" y="65.1">DP</text>
<text x="61" y="63.4">DM</text>
<text x="167.1" y="61.4">USB-EPHY-TXN</text>
<text x="167.1" y="68.1">USB-EPHY-RXP</text>
<text x="167.1" y="71.4">USB-EPHY-RXN</text>
<text x="76.2" y="74.1">USB-EPHY-TXP2</text>
<text x="76.2" y="75.8">USB-EPHY-TXN3</text>
<text x="76.2" y="77.5">USB-EPHY-RXP4</text>
<text x="76.2" y="72.4">VDD33</text>
<text x="131.6" y="75.8">VDD10</text>
<text x="131.6" y="77.5">LED0/SPICSB</text>
<text x="131.6" y="74.1">LED1/SPISCK</text>
<text x="131.6" y="72.4">SPISDI/XTALDET</text>
<text x="245.9" y="77.3">LED0/SPICSB</text>
<text x="245.9" y="74">LED1/SPISCK</text>
<text x="76.2" y="79.2">USB-EPHY-RXN5</text>
<text x="131.6" y="79.2">GPIO</text>
<text x="131.6" y="80.8">VDD33</text>
<text x="52.6" y="87.7">DP</text>
<text x="167.1" y="84.9">LED0/SPICSB</text>
<text x="51.8" y="91.1">DM</text>
<text x="140.3" y="106.3">LANWAKEB</text>
<text x="102.4" y="111" transform="rotate(-90 102.4 111)">DM</text>
<text x="104.1" y="111" transform="rotate(-90 104.1 111)">DP</text>
<text x="105.7" y="111" transform="rotate(-90 105.7 111)">VDD10</text>
<text x="107.4" y="111" transform="rotate(-90 107.4 111)">VDD33</text>
<text x="109.1" y="111" transform="rotate(-90 109.1 111)">VDD5</text>
<text x="110.6" y="111" transform="rotate(-90 110.6 111)">VDD10_UPS</text>
<text x="140.3" y="111.4">GPIO</text>
<text x="140.3" y="116.4">SPISDI/XTALDET</text>
<text x="21.3" y="141">USB-EPHY-PWR</text>
<text x="39" y="140.2">USB-EPHY-PWR</text>
<text x="80.8" y="139.2">USB-EPHY-PWR</text>
<text x="59.3" y="170.7">GPIO</text>
<text x="88.3" y="171.2">LED0/SPICSB</text>
<text x="88.3" y="172.9">SPISDO</text>
<text x="120.2" y="174.6">LED1/SPISCK</text>
<text x="120.2" y="176.2">SPISDI/XTALDET</text>
</g>
<g font-size="1.5" fill="#004080">
<text x="152.4" y="34.4">XOUT GND</text>
<text x="152.4" y="32.8">GND</text>
<text x="158.3" y="32.8">XIN</text>
<text x="216.2" y="59.1">TXP</text>
<text x="216.2" y="54.1">G LED+(Left)</text>
<text x="216.2" y="55.7">G LED- (Left)</text>
<text x="103.5" y="64.3" transform="rotate(-90 103.5 64.3)">RSET</text>
<text x="105.2" y="65.9" transform="rotate(-90 105.2 65.9)">CTRL10</text>
<text x="216.2" y="62.5">TXN</text>
<text x="216.2" y="65.8">CT1</text>
<text x="106.8" y="67" transform="rotate(-90 106.8 67)">CKXTAL2</text>
<text x="108.5" y="67" transform="rotate(-90 108.5 67)">CKXTAL1</text>
<text x="111.8" y="71.2" transform="rotate(-90 111.8 71.2)">LANWAKEBPIN</text>
<text x="216.2" y="69.1">RXP</text>
<text x="90.2" y="76.8">MDIN0</text>
<text x="90.2" y="73.5">HV</text>
<text x="90.2" y="75.2">MDIP0</text>
<text x="105.2" y="73.5">EEDIPIN/SPISDI/XTALDET</text>
<text x="106.3" y="75.2">EESKPIN(LED1)/SPISCK</text>
<text x="110.2" y="73.3" transform="rotate(-90 110.2 73.3)">EEDOPIN/SPISDO</text>
<text x="117.7" y="76.8">DVDD10</text>
<text x="216.2" y="72.5">RXN</text>
<text x="216.2" y="75.9">CT2</text>
<text x="90.2" y="78.5">MDIP1</text>
<text x="90.2" y="80.2">MDIN1</text>
<text x="90.2" y="81.9">U2GND</text>
<text x="107.4" y="78.5">LEDPIN(LED0)/SPICSB</text>
<text x="117.4" y="80.2">GPIOPIN</text>
<text x="117.7" y="81.9">DVDD33</text>
<text x="216.2" y="79.2">NC4</text>
<text x="216.2" y="82.6">PGND</text>
<text x="25.8" y="88.7">3</text>
<text x="25.8" y="85.4">4</text>
<text x="90.2" y="86.9">GND#1</text>
<text x="216.2" y="85.9">Y LED- (Right)</text>
<text x="216.2" y="87.6">Y LED+ (Right)</text>
<text x="25.8" y="95.5">1</text>
<text x="25.8" y="92.1">2</text>
<text x="103.5" y="93.7" transform="rotate(-90 103.5 93.7)">U2DM</text>
<text x="105.2" y="93.7" transform="rotate(-90 105.2 93.7)">U2DP</text>
<text x="106.8" y="93.7" transform="rotate(-90 106.8 93.7)">U2VDD10</text>
<text x="108.5" y="93.7" transform="rotate(-90 108.5 93.7)">VDD33OUT</text>
<text x="110.2" y="93.7" transform="rotate(-90 110.2 93.7)">VDD5IN</text>
<text x="111.8" y="93.7" transform="rotate(-90 111.8 93.7)">DVDD10_UPS</text>
<text x="216.2" y="90.9">SHIELD1</text>
<text x="216.2" y="92.6">SHIELD2</text>
<text x="106.3" y="130.2">IN</text>
<text x="111.3" y="130.2">VOUT1</text>
<text x="112.9" y="135.2">GND</text>
<text x="106.3" y="140.2">EN</text>
<text x="112.4" y="140.2">FLAG</text>
<text x="105.6" y="172.3">CSB</text>
<text x="105.6" y="173.9">SO HOLDB</text>
<text x="110.7" y="172.3">VCC</text>
<text x="105.6" y="175.6">WPB</text>
<text x="105.6" y="177.3">GND</text>
<text x="110.8" y="175.6">SCK</text>
<text x="112.6" y="177.3">SI</text>
</g>
<g font-size="1.5" fill="#004000">
<text x="150.7" y="37.6">TSX-3225</text>
<text x="236.3" y="51.4">RJ45_EMAC_LED_01</text>
<text x="22.4" y="81.8">SMD_SIP1x4</text>
</g>
<g font-size="1.5" fill="#00f">
<text x="239.2" y="58.6">1</text>
<text x="239.2" y="61.9">2</text>
<text x="239.2" y="63.6">4</text>
<text x="239.2" y="65.3">5</text>
<text x="239.2" y="68.6">3</text>
<text x="239.2" y="75.2">8</text>
<text x="239.2" y="73.7">7</text>
<text x="239.2" y="72">6</text>
</g>
<g font-size="1.5" fill="#008000">
<text x="105.4" y="125.8">SOT-23-5</text>
<text x="87" y="136.3">R0402</text>
<text x="94.5" y="147.8">R0402</text>
<text x="125.6" y="145.9">R0402</text>
</g>
<g font-size="1.1" fill="#00f">
<text x="227.1" y="61.4">75R</text>
<text x="234.4" y="63.4">75R</text>
<text x="227.1" y="71.4">75R</text>
<text x="234.4" y="73.4">75R</text>
<text x="231.1" y="78.5">1000pF/2KV</text>
</g>
<text font-size="1.1" x="105.4" y="143.8">Ilim (A)=6800/Rset (ohm)</text>
</svg>
